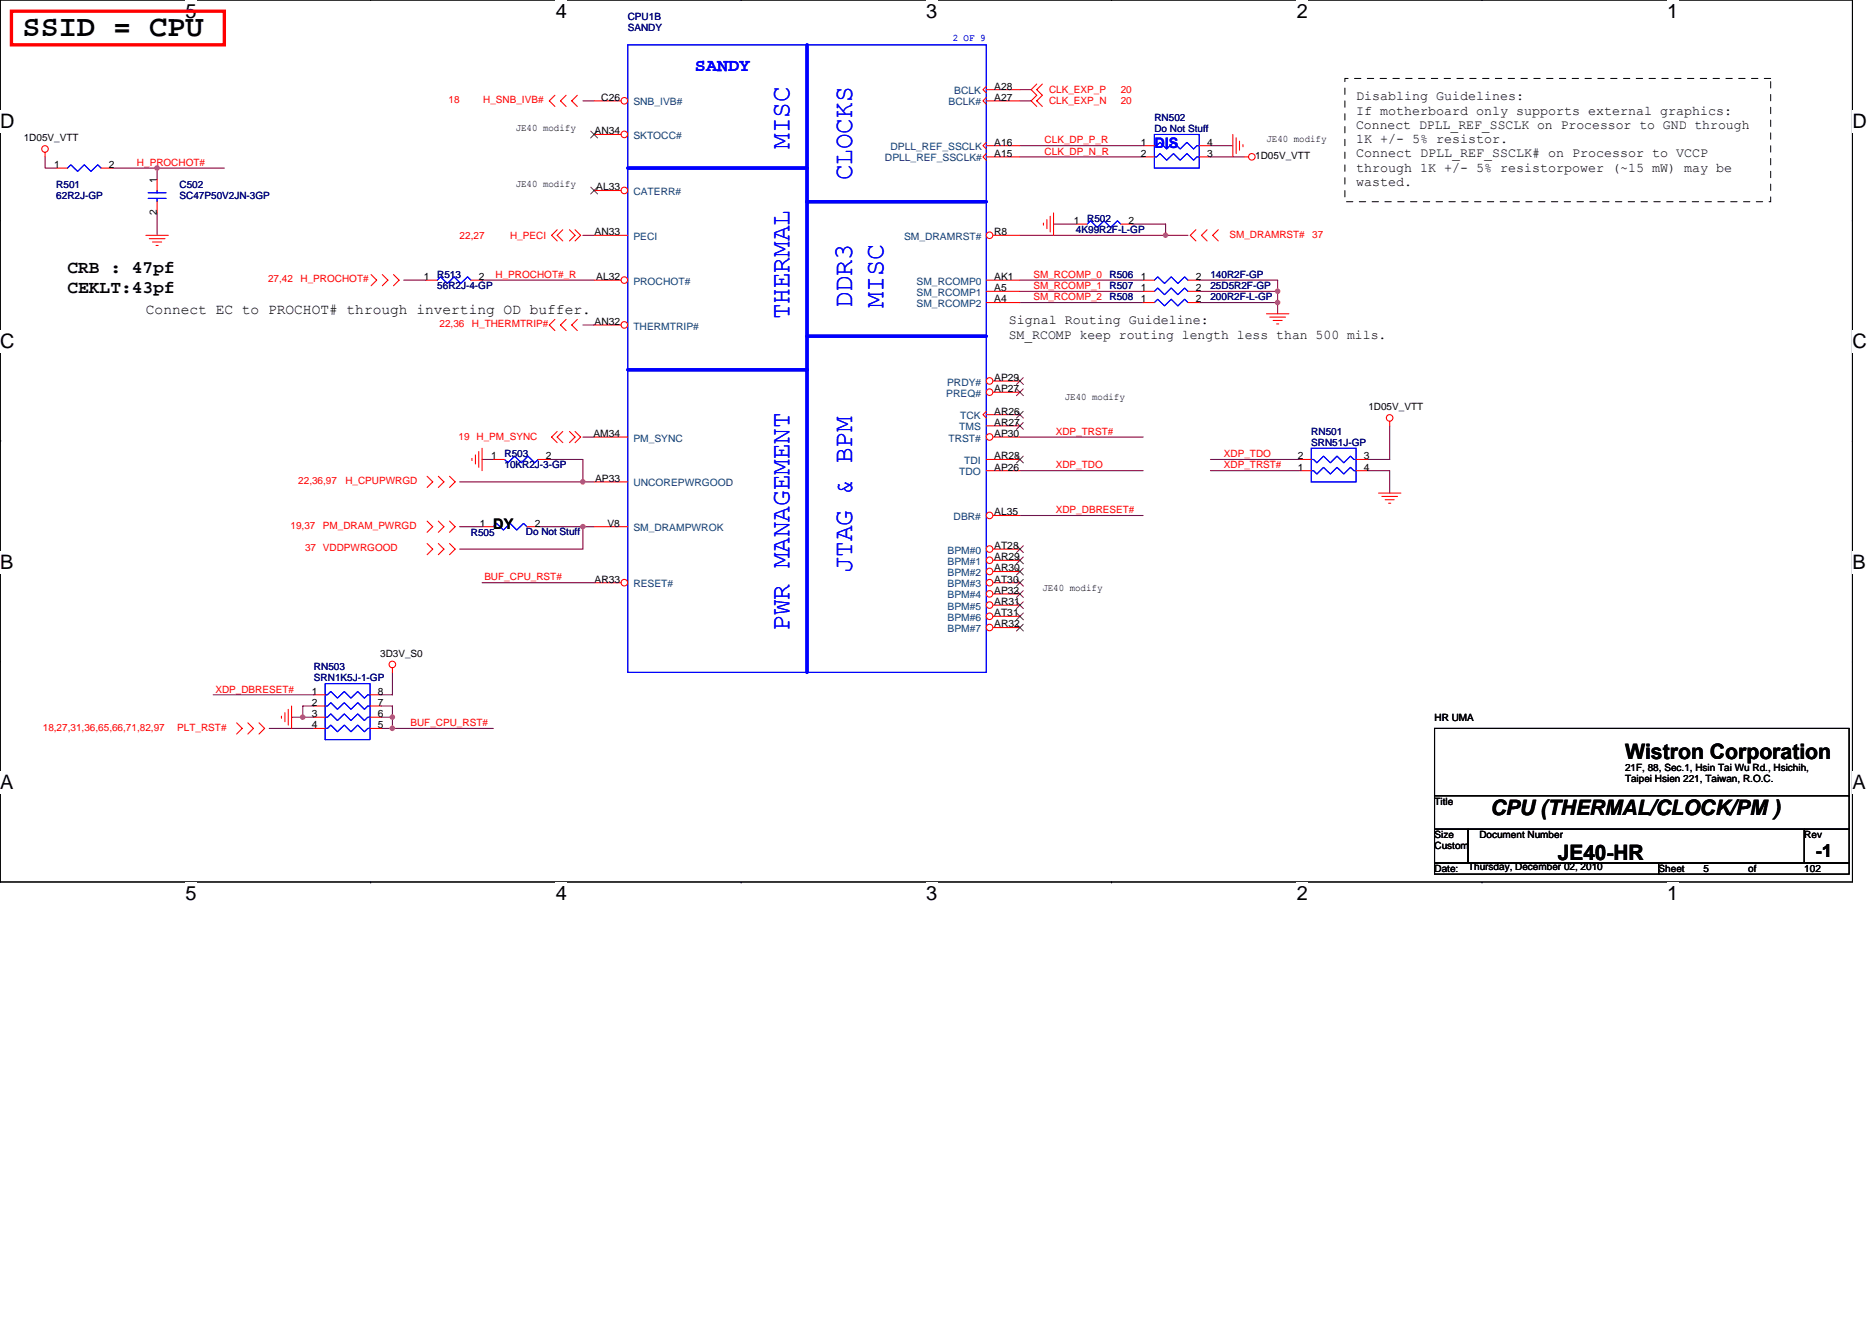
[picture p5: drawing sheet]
<svg xmlns="http://www.w3.org/2000/svg" width="297mm" height="210mm" viewBox="0 0 297 210" stroke-linecap="round" stroke-linejoin="round" font-family="sans-serif">
<path d="M0 0h293.9v139.9h-293.9z" fill="none" stroke="#000" stroke-width=".17"/>
<g fill="#fff">
<path d="M29.4 0h1.8v3.5h-1.8z"/>
<path d="M29.4 139.9h1.8v3.5h-1.8z"/>
</g>
<path d="M58.8 0h.1M58.8 139.9h.1" fill="none" stroke="#000" stroke-width=".17"/>
<g fill="#fff">
<path d="M88.2 0h1.8v3.5h-1.8z"/>
<path d="M88.2 139.9h1.8v3.5h-1.8z"/>
</g>
<path d="M117.6 0h.1M117.6 139.9h.1" fill="none" stroke="#000" stroke-width=".17"/>
<g fill="#fff">
<path d="M147 0h1.7v3.5h-1.7z"/>
<path d="M147 139.9h1.7v3.5h-1.7z"/>
</g>
<path d="M176.4 0h.1M176.4 139.9h.1" fill="none" stroke="#000" stroke-width=".17"/>
<g fill="#fff">
<path d="M205.8 0h1.7v3.5h-1.7z"/>
<path d="M205.8 139.9h1.7v3.5h-1.7z"/>
</g>
<path d="M235.2 0h.1M235.2 139.9h.1" fill="none" stroke="#000" stroke-width=".17"/>
<g fill="#fff">
<path d="M264.5 0h1.8v3.5h-1.8z"/>
<path d="M264.5 139.9h1.8v3.5h-1.8z"/>
<path d="M0 17.5h2.3v3.5h-2.3z"/>
<path d="M293.9 17.5h2.3v3.5h-2.3z"/>
<path d="M0 52.5h2.3v3.5h-2.3z"/>
<path d="M293.9 52.5h2.3v3.5h-2.3z"/>
</g>
<path d="M0 35h.1M293.9 35h.1" fill="none" stroke="#000" stroke-width=".17"/>
<g fill="#fff">
<path d="M0 87.4h2.1v3.6h-2.1z"/>
<path d="M293.9 87.4h2.1v3.6h-2.1z"/>
</g>
<path d="M0 70h.1M293.9 70h.1" fill="none" stroke="#000" stroke-width=".17"/>
<path d="M0 70h.1" fill="none" stroke="#000" stroke-width=".16"/>
<g fill="#fff">
<path d="M0 122.4h2.2v3.5h-2.2z"/>
<path d="M293.9 122.4h2.2v3.5h-2.2z"/>
</g>
<path d="M0 104.9h.1M227.6 115.6h65.8v10.6h-65.8zM293.9 104.9h.1M227.6 126.2h65.8v5.4h-65.8zM227.6 131.6h5.4v5.3h-5.4zM227.6 136.9h35.6v1.8h-35.6zM233 131.6h53.3v5.3h-53.3zM263.2 136.9h30.2v1.8h-30.2zM286.3 131.6h7.1v5.3h-7.1z" fill="none" stroke="#000" stroke-width=".17"/>
<g fill="none" stroke="#800040" stroke-width=".17">
<path d="M92.5 16h1.8M161.8 16h1.8M161.8 14.2h1.8M7.2 24.9v1.8h1.7M17.8 26.7h17.8M24.9 26.7v1.7M24.9 33.8v3.5M92.5 37.3h1.8M161.8 23.1h19.6M161.8 24.9h19.6M161.8 37.3h26.7M167.2 35.6h3.5"/>
<path d="M179.6 35.6h5.4v1.7M192.1 23.1h3.5M192.1 24.9h5.3M64 44.4h3.6M76.5 44.4h17.8M92.5 51.6h1.8M161.8 44.4h19.6M161.8 46.2h19.6M161.8 48h19.6M190.3 48h12.4v1.8M190.3 44.4h12.4v3.6M190.3 46.2h12.4"/>
<path d="M72.9 76.5h21.4M76.5 72.9h1.8M87.2 72.9h5.3v3.6M92.5 69.3h1.8M161.8 69.3h19.6M161.8 74.7h19.6M192.1 74.7h14.2M192.1 72.9h14.2M217 74.7h3.5v3.5M220.5 67.6v5.3h-3.5M72.9 83.6h3.6M76.5 92.5h17.8"/>
<path d="M85.4 83.6h7.1v3.5h-19.6M92.5 83.6h1.8M161.8 81.8h19.6M33.8 110.2h16M42.7 115.6h7.1M46.3 113.8h3.5M49.8 112h-1.8v1.8M60.5 115.6h17.8M60.5 112h1.8v3.6M60.5 113.8h1.8M62.3 106.7v3.5h-1.8"/>
</g>
<g fill="#f0f" stroke="#f0f" stroke-width=".17">
<circle cx="92.5" cy="83.6" r=".35"/>
<circle cx="24.9" cy="26.7" r=".35"/>
<circle cx="202.7" cy="48" r=".35"/>
<circle cx="202.7" cy="46.2" r=".35"/>
<circle cx="184.9" cy="37.3" r=".35"/>
<circle cx="92.5" cy="76.4" r=".35"/>
<circle cx="62.3" cy="113.8" r=".35"/>
<circle cx="62.3" cy="115.6" r=".35"/>
<circle cx="48" cy="113.8" r=".35"/>
</g>
<g fill="none" stroke="#f00" stroke-width=".17">
<path d="M88.1 15.1l-.9 .9 .9 .9M89.8 15.1l-.9 .9 .9 .9M91.6 15.1l-.9 .9 .9 .9M164.5 13.3l-.9 .9 .9 .9-.9 .9 .9 .9M165.4 13.3l-.9 .9 .9 .9-.9 .9 .9 .9M7.2 24.2v.7M8.9 26.7h1.8M16 26.7h1.8M23.2 37.3h3.5M23.7 37.9h2.5M24.2 38.4h1.5M24.8 38.9h.3"/>
<path d="M24.9 28.4v1.8M24.9 32v1.8M88.4 36.4l-.9 .9 .9 .9M89.3 36.4l-.9 .9 .9 .9M90.4 36.4l.8 .9-.8 .9M91.2 36.4l.9 .9-.9 .9M165.6 35.4v.3M166.1 34.8v1.5M166.6 34.3v2.5M167.2 33.8v3.5M170.7 35.6h1.8M177.8 35.6h1.8"/>
<path d="M189.8 36.4l-.9 .9 .9 .9M191.5 36.4l-.9 .9 .9 .9M193.3 36.4l-.9 .9 .9 .9M195.6 21.3v3.6M196.1 21.9v2.5M196.7 22.4v1.4M197.2 22.9v.4M197.4 24.9h.7M58.9 43.6l.9 .8-.9 .9M60.7 43.6l.8 .8-.8 .9M62.4 43.6l.9 .8-.9 .9M88.1 50.7l-.9 .9 .9 .9"/>
<path d="M89.8 50.7l-.9 .9 .9 .9M91.6 50.7l-.9 .9 .9 .9M156.5 46.2h5.3M156.5 48h5.3M181.4 44.4h1.8M181.4 46.2h1.8M181.4 48h1.8M188.5 44.4h1.8M188.5 46.2h1.8M188.5 48h1.8M201 49.8h3.5M201.5 50.3h2.5"/>
<path d="M202 50.8h1.5M202.6 51.4h.3M67.8 75.6l.9 .9-.9 .8M69.6 75.6l.8 .9-.8 .8M71.3 75.6l.9 .9-.9 .8M74.9 72.7v.4M75.4 72.2v1.4M76 71.6v2.5M76.5 71.1v3.6M78.3 72.9h1.7M85.4 72.9h1.8M88.4 68.5l-.9 .8 .9 .9"/>
<path d="M89.3 68.5l-.9 .8 .9 .9M90.4 68.5l.8 .8-.8 .9M91.2 68.5l.9 .8-.9 .9M206.3 72.9h1.8M206.3 74.7h1.8M215.2 72.9h1.8M215.2 74.7h1.8M218.7 78.2h3.6M219.3 78.8h2.5M219.8 79.3h1.4M220.3 79.8h.4M220.5 66.8v.8"/>
<path d="M67.8 82.7l.9 .9-.9 .9M67.8 86.2l.9 .9-.9 .9M69.6 82.7l.8 .9-.8 .9M69.6 86.2l.8 .9-.8 .9M71.3 82.7l.9 .9-.9 .9M71.3 86.2l.9 .9-.9 .9M76.5 83.6h1.8M83.6 83.6h1.8M37.5 114.7l.9 .9-.9 .9M39.3 114.7l.9 .9-.9 .9M41.1 114.7l.9 .9-.9 .9M44.7 113.6v.4"/>
<path d="M45.2 113.1v1.4M45.7 112.5v2.5M46.3 112v3.6M49.8 110.2h1.8M49.8 112h1.8M49.8 113.8h1.8M49.8 115.6h1.8M58.7 110.2h1.8M58.7 112h1.8M58.7 113.8h1.8M58.7 115.6h1.8M62.3 106v.7"/>
<circle cx="7.1" cy="23.6" r=".52"/>
<circle cx="198.6" cy="24.9" r=".52"/>
<circle cx="220.5" cy="66.3" r=".52"/>
<circle cx="62.3" cy="105.4" r=".52"/>
</g>
<path d="M1.8 1.8h33.8v5.3h-33.8z" fill="none" stroke="#f00" stroke-width=".53"/>
<path d="M213.4 12.4h67.6v19.6h-67.6z" fill="none" stroke="#000" stroke-width=".16" stroke-dasharray="1 1 1 1 1 1 1 1"/>
<g fill="none" stroke="#00f" stroke-width=".17">
<path d="M99.6 7.1h56.9v99.6h-56.9zM10.7 26.7l.5-.6 1.1 1.1 1.1-1.1 1 1.1 1.1-1.1 .5 .6M23.5 30.6h2.8M23.5 31.5h2.8M24.9 30.2v.4M24.9 31.5v.5M172.5 35.6l.5-.6 1.1 1.1 1.1-1.1 1 1.1 1.1-1.1 .5 .6M183.2 44.4l.5-.5 1.1 1.1 1-1.1 1.1 1.1 1.1-1.1 .5 .5M183.2 46.2l.5-.5 1.1 1.1 1-1.1 1.1 1.1 1.1-1.1 .5 .5M183.2 48l.5-.5 1.1 1 1-1 1.1 1 1.1-1 .5 .5M80 72.9l.6 .5 1.1-1 1 1 1.1-1 1.1 1 .5-.5M208.1 71.1h7.1v5.4h-7.1z"/>
<path d="M208.1 74.7h.3l.6 .5 1-1.1 1.1 1.1 1-1.1 1.1 1.1 1.1-1.1 .5 .6h.4M208.1 72.9h.3l.6 .5 1-1 1.1 1 1-1 1.1 1 1.1-1 .5 .5h.4M78.3 83.6l.5-.6 1.1 1.1 1-1.1 1.1 1.1 1.1-1.1 .5 .6M51.6 110.2h.4l.5-.5 1 1.1 1.1-1.1 1.1 1.1 1.1-1.1 1 1.1 .6-.6h.3M51.6 112h.4l.5-.5 1 1 1.1-1 1.1 1 1.1-1 1 1 .6-.5h.3M51.6 113.8h.4l.5-.5 1 1 1.1-1 1.1 1 1.1-1 1 1 .6-.5h.3M51.6 115.6h.4l.5-.6 1 1.1 1.1-1.1 1.1 1.1 1.1-1.1 1 1.1 .6-.5h.3M51.6 108.5h7.1v8.8h-7.1z"/>
</g>
<path d="M128.1 7.1v99.6M99.6 26.7h28.5M128.1 32h28.4M99.6 58.7h28.5M128.1 53.3h28.4" fill="none" stroke="#00f" stroke-width=".53"/>
<circle cx="157" cy="37.3" r=".52" fill="#fff" stroke="#f00" stroke-width=".17"/>
<path d="M156.5 15.5l-.5 .5 .5 .5M156.5 13.7l-.5 .5 .5 .6M156.5 16h5.3M156.5 14.2h5.3M156.5 24.4l-.5 .5 .5 .5M156.5 22.6l-.5 .5 .5 .5M156.5 24.9h5.3M156.5 23.1h5.3M157.6 37.3h4.2M156.5 44.4h5.3" fill="none" stroke="#f00" stroke-width=".17"/>
<circle cx="99.1" cy="30.2" r=".52" fill="#fff" stroke="#f00" stroke-width=".17"/>
<path d="M94.3 30.2h4.2M94.3 37.3h5.3" fill="none" stroke="#f00" stroke-width=".17"/>
<path d="M93.7 29.7l1.1 1.1M94.8 29.7l-1.1 1.1" fill="none" stroke="#804000" stroke-width=".16"/>
<circle cx="99.1" cy="44.4" r=".52" fill="#fff" stroke="#f00" stroke-width=".17"/>
<path d="M94.3 44.4h4.2" fill="none" stroke="#f00" stroke-width=".17"/>
<circle cx="99.1" cy="51.6" r=".52" fill="#fff" stroke="#f00" stroke-width=".17"/>
<path d="M94.3 51.6h4.2M94.3 83.6h5.3" fill="none" stroke="#f00" stroke-width=".17"/>
<circle cx="99.1" cy="92.4" r=".52" fill="#fff" stroke="#f00" stroke-width=".17"/>
<path d="M94.3 92.5h4.2" fill="none" stroke="#f00" stroke-width=".17"/>
<circle cx="157" cy="60.4" r=".52" fill="#fff" stroke="#f00" stroke-width=".17"/>
<path d="M157.6 60.5h4.2" fill="none" stroke="#f00" stroke-width=".17"/>
<path d="M161.3 59.9l1.1 1.1M162.4 59.9l-1.1 1.1" fill="none" stroke="#804000" stroke-width=".16"/>
<circle cx="157" cy="62.2" r=".52" fill="#fff" stroke="#f00" stroke-width=".17"/>
<path d="M156.5 65.3l-.5 .5 .5 .5M156.5 65.8h5.3M156.5 67.6h5.3M157.6 62.2h4.2" fill="none" stroke="#f00" stroke-width=".17"/>
<path d="M161.3 61.7l1.1 1.1M161.3 65.3l1.1 1M161.3 67l1.1 1.1M162.4 61.7l-1.1 1.1M162.4 65.3l-1.1 1M162.4 67l-1.1 1.1" fill="none" stroke="#804000" stroke-width=".16"/>
<circle cx="157" cy="69.3" r=".52" fill="#fff" stroke="#f00" stroke-width=".17"/>
<path d="M156.5 72.9h5.3M156.5 74.7h5.3M157.6 69.3h4.2" fill="none" stroke="#f00" stroke-width=".17"/>
<path d="M161.3 72.4l1.1 1M162.4 72.4l-1.1 1" fill="none" stroke="#804000" stroke-width=".16"/>
<circle cx="157" cy="81.8" r=".52" fill="#fff" stroke="#f00" stroke-width=".17"/>
<path d="M157.6 81.8h4.2" fill="none" stroke="#f00" stroke-width=".17"/>
<circle cx="157" cy="87.1" r=".52" fill="#fff" stroke="#f00" stroke-width=".17"/>
<path d="M157.6 87.1h4.2" fill="none" stroke="#f00" stroke-width=".17"/>
<path d="M161.3 86.6l1.1 1.1M162.4 86.6l-1.1 1.1" fill="none" stroke="#804000" stroke-width=".16"/>
<circle cx="157" cy="88.9" r=".52" fill="#fff" stroke="#f00" stroke-width=".17"/>
<path d="M157.6 88.9h4.2" fill="none" stroke="#f00" stroke-width=".17"/>
<path d="M161.3 88.4l1.1 1.1M162.4 88.4l-1.1 1.1" fill="none" stroke="#804000" stroke-width=".16"/>
<circle cx="157" cy="90.7" r=".52" fill="#fff" stroke="#f00" stroke-width=".17"/>
<path d="M157.6 90.7h4.2" fill="none" stroke="#f00" stroke-width=".17"/>
<path d="M161.3 90.1l1.1 1.1M162.4 90.1l-1.1 1.1" fill="none" stroke="#804000" stroke-width=".16"/>
<circle cx="157" cy="92.4" r=".52" fill="#fff" stroke="#f00" stroke-width=".17"/>
<path d="M157.6 92.5h4.2" fill="none" stroke="#f00" stroke-width=".17"/>
<path d="M161.3 91.9l1.1 1.1M162.4 91.9l-1.1 1.1" fill="none" stroke="#804000" stroke-width=".16"/>
<circle cx="157" cy="94.2" r=".52" fill="#fff" stroke="#f00" stroke-width=".17"/>
<path d="M157.6 94.2h4.2" fill="none" stroke="#f00" stroke-width=".17"/>
<path d="M161.3 93.7l1.1 1.1M162.4 93.7l-1.1 1.1" fill="none" stroke="#804000" stroke-width=".16"/>
<circle cx="157" cy="96" r=".52" fill="#fff" stroke="#f00" stroke-width=".17"/>
<path d="M157.6 96h4.2" fill="none" stroke="#f00" stroke-width=".17"/>
<path d="M161.3 95.5l1.1 1.1M162.4 95.5l-1.1 1.1" fill="none" stroke="#804000" stroke-width=".16"/>
<circle cx="157" cy="97.8" r=".52" fill="#fff" stroke="#f00" stroke-width=".17"/>
<path d="M157.6 97.8h4.2" fill="none" stroke="#f00" stroke-width=".17"/>
<path d="M161.3 97.3l1.1 1M162.4 97.3l-1.1 1" fill="none" stroke="#804000" stroke-width=".16"/>
<circle cx="157" cy="99.6" r=".52" fill="#fff" stroke="#f00" stroke-width=".17"/>
<path d="M94.3 69.3h5.3M157.6 99.6h4.2" fill="none" stroke="#f00" stroke-width=".17"/>
<path d="M161.3 99l1.1 1.1M162.4 99l-1.1 1.1" fill="none" stroke="#804000" stroke-width=".16"/>
<circle cx="99.1" cy="21.3" r=".52" fill="#fff" stroke="#f00" stroke-width=".17"/>
<path d="M94.3 21.3h4.2" fill="none" stroke="#f00" stroke-width=".17"/>
<path d="M93.7 20.8l1.1 1.1M94.8 20.8l-1.1 1.1" fill="none" stroke="#804000" stroke-width=".16"/>
<circle cx="99.1" cy="16" r=".52" fill="#fff" stroke="#f00" stroke-width=".17"/>
<path d="M94.3 16h4.2M181.4 23.1h1.8M181.4 24.9h1.8M190.3 23.1h1.8M190.3 24.9h1.8M67.6 44.4h1.8M74.7 44.4h1.8M94.3 76.5h5.3" fill="none" stroke="#f00" stroke-width=".17"/>
<path d="M183.2 23.1h.3l.6-.5 1 1 1.1-1 1.1 1 1-1 1.1 1 .5-.5h.4M183.2 24.9h.3l.6-.5 1 1 1.1-1 1.1 1 1-1 1.1 1 .5-.5h.4M183.2 21.3h7.1v5.4h-7.1zM69.4 44.4l.5-.5 1.1 1.1 1-1.1 1.1 1.1 1.1-1.1 .5 .5" fill="none" stroke="#00f" stroke-width=".17"/>
<g fill="#f0f" stroke="#f0f" stroke-width=".17">
<circle cx="92.5" cy="83.6" r=".35"/>
<circle cx="24.9" cy="26.7" r=".35"/>
<circle cx="202.7" cy="48" r=".35"/>
<circle cx="202.7" cy="46.2" r=".35"/>
<circle cx="184.9" cy="37.3" r=".35"/>
<circle cx="92.5" cy="76.4" r=".35"/>
<circle cx="62.3" cy="113.8" r=".35"/>
<circle cx="62.3" cy="115.6" r=".35"/>
<circle cx="48" cy="113.8" r=".35"/>
</g>
<text font-size="4.8" x="3.6" y="5.8">SSID = CPU</text>
<g font-size="4.3" fill="#00f">
<text x="125.3" y="23.6" transform="rotate(-90 125.3 23.6)">MISC</text>
<text x="135.2" y="28.6" transform="rotate(-90 135.2 28.6)">CLOCKS</text>
<text x="125.3" y="50.7" transform="rotate(-90 125.3 50.7)">THERMAL</text>
<text x="135.2" y="48.9" transform="rotate(-90 135.2 48.9)">DDR3</text>
<text x="140.2" y="48.9" transform="rotate(-90 140.2 48.9)">MISC</text>
<text x="135.2" y="90.8" transform="rotate(-90 135.2 90.8)">JTAG &amp; BPM</text>
<text x="125.3" y="100.1" transform="rotate(-90 125.3 100.1)">PWR MANAGEMENT</text>
</g>
<g font-size="3.4">
<text x="257.8" y="120.5">Wistron Corporation</text>
<text x="236.5" y="129.3">CPU (THERMAL/CLOCK/PM )</text>
<text x="247.2" y="136.5">JE40-HR</text>
</g>
<g font-size="3.2">
<text x="29.4" y="2.8">5</text>
<text x="88.2" y="2.8">4</text>
<text x="147" y="2.8">3</text>
<text x="205.8" y="2.8">2</text>
<text x="264.5" y="2.8">1</text>
<text x="0" y="20.3">D</text>
<text x="293.9" y="20.3">D</text>
<text x="0" y="55.3">C</text>
<text x="293.9" y="55.3">C</text>
<text x="0" y="90.3">B</text>
<text x="293.9" y="90.3">B</text>
<text x="0" y="125.2">A</text>
<text x="293.9" y="125.2">A</text>
<text x="29.4" y="142.7">5</text>
<text x="88.2" y="142.7">4</text>
<text x="147" y="142.7">3</text>
<text x="205.8" y="142.7">2</text>
<text x="264.5" y="142.7">1</text>
</g>
<text font-size="2.8" fill="#00f" x="110.3" y="11.2">SANDY</text>
<g font-size="2.8">
<text x="10.7" y="43.2">CRB : 47pf</text>
<text x="10.7" y="46.4">CEKLT:43pf</text>
<text x="288.1" y="136">-1</text>
</g>
<text font-size="2.3" fill="#00f" x="183.2" y="23.5">DIS</text>
<g font-size="2.3">
<text x="23.2" y="49.8">Connect EC to PROCHOT# through inverting OD buffer.</text>
<text x="78.3" y="83.9">DY</text>
</g>
<g font-size="2.1">
<text x="215.2" y="15.9">Disabling Guidelines:</text>
<text x="215.2" y="18.2">If motherboard only supports external graphics:</text>
<text x="215.2" y="20.4">Connect DPLL_REF_SSCLK on Processor to GND through</text>
<text x="215.2" y="22.7">1K +/- 5% resistor.</text>
<text x="215.2" y="25">Connect DPLL_REF_SSCLK# on Processor to VCCP</text>
<text x="215.2" y="27.2">through 1K +/- 5% resistorpower (~15 mW) may be</text>
<text x="215.2" y="29.5">wasted.</text>
<text x="160.1" y="51.5">Signal Routing Guideline:</text>
<text x="160.1" y="53.7">SM_RCOMP keep routing length less than 500 mils.</text>
</g>
<g font-size="1.6" fill="#000080">
<text x="99.6" y="3.2">CPU1B</text>
<text x="99.6" y="5">SANDY</text>
<text x="183.2" y="19.2">RN502</text>
<text x="183.2" y="21">Do Not Stuff</text>
<text x="8.9" y="29.9">R501</text>
<text x="28.5" y="29.9">C502</text>
<text x="8.9" y="31.6">62R2J-GP</text>
<text x="28.5" y="31.6">SC47P50V2JN-3GP</text>
<text x="172.5" y="35.2">R502</text>
<text x="170.7" y="37">4K99R2F-L-GP</text>
<text x="69.4" y="44.1">R513</text>
<text x="69.4" y="45.9">56R2J-4-GP</text>
<text x="176.1" y="44.1">R506</text>
<text x="176.1" y="45.9">R507</text>
<text x="176.1" y="47.6">R508</text>
<text x="192.1" y="44.1">140R2F-GP</text>
<text x="192.1" y="45.9">25D5R2F-GP</text>
<text x="192.1" y="47.6">200R2F-L-GP</text>
<text x="208.1" y="69">RN501</text>
<text x="208.1" y="70.8">SRN51J-GP</text>
<text x="80" y="72.5">R503</text>
<text x="80" y="74.3">10KR2J-3-GP</text>
<text x="74.7" y="85">R505</text>
<text x="83.4" y="84.8">Do Not Stuff</text>
<text x="49.8" y="106.3">RN503</text>
<text x="49.8" y="108.1">SRN1K5J-1-GP</text>
</g>
<text font-size="1.6" fill="#00f" x="151.2" y="6.6">2 OF 9</text>
<g font-size="1.6" fill="#f00">
<text x="71.2" y="16.4">18</text>
<text x="76.7" y="16.4">H_SNB_IVB#</text>
<text x="166.5" y="14.8">CLK_EXP_P</text>
<text x="166.5" y="16.5">CLK_EXP_N</text>
<text x="177.8" y="16.5">20</text>
<text x="177.8" y="14.8">20</text>
<text x="165.8" y="22.8">CLK_DP_P_R</text>
<text x="21.7" y="26.3">H_PROCHOT#</text>
<text x="165.8" y="24.5">CLK_DP_N_R</text>
<text x="72.9" y="37.9">22,27</text>
<text x="80.9" y="37.9">H_PECI</text>
<text x="195.1" y="37.7">SM_DRAMRST#</text>
<text x="208.2" y="37.7">37</text>
<text x="42.5" y="44.8">27,42</text>
<text x="47.7" y="44.8">H_PROCHOT#</text>
<text x="78.6" y="44.1">H_PROCHOT#_R</text>
<text x="164" y="44.1">SM_RCOMP_0</text>
<text x="164" y="45.9">SM_RCOMP_1</text>
<text x="164" y="47.6">SM_RCOMP_2</text>
<text x="69.7" y="51.9">22,36</text>
<text x="74.9" y="51.9">H_THERMTRIP#</text>
<text x="72.8" y="69.9">19 H_PM_SYNC</text>
<text x="167.5" y="69">XDP_TRST#</text>
<text x="47.3" y="76.8">22,36,97</text>
<text x="54.8" y="76.8">H_CPUPWRGD</text>
<text x="167.5" y="74.3">XDP_TDO</text>
<text x="194.2" y="74.3">XDP_TRST#</text>
<text x="194.2" y="72.5">XDP_TDO</text>
<text x="46.1" y="83.9">19,37</text>
<text x="51.2" y="83.9">PM_DRAM_PWRGD</text>
<text x="167.5" y="81.4">XDP_DBRESET#</text>
<text x="48.4" y="87.5">37 VDDPWRGOOD</text>
<text x="76.9" y="92.1">BUF_CPU_RST#</text>
<text x="34.2" y="109.9">XDP_DBRESET#</text>
<text x="6.8" y="115.9">18,27,31,36,65,66,71,82,97</text>
<text x="28.1" y="115.9">PLT_RST#</text>
<text x="65.1" y="115.2">BUF_CPU_RST#</text>
</g>
<g font-size="1.6">
<text x="95.4" y="16">C26</text>
<text x="157.8" y="14.2">A28</text>
<text x="157.8" y="16">A27</text>
<text x="3.8" y="22.4">1D05V_VTT</text>
<text x="81.8" y="20.8">JE40 modify</text>
<text x="94.3" y="21.3">AN34</text>
<text x="157.8" y="23.1">A16</text>
<text x="181" y="23.1">1</text>
<text x="191.5" y="23.1">4</text>
<text x="201" y="22.6">JE40 modify</text>
<text x="8.6" y="26.6">1</text>
<text x="17.3" y="26.6">2</text>
<text x="24.9" y="29" transform="rotate(-90 24.9 29)">1</text>
<text x="81.8" y="29.7">JE40 modify</text>
<text x="157.8" y="24.9">A15</text>
<text x="181" y="24.9">2</text>
<text x="191.5" y="24.9">3</text>
<text x="199.2" y="25.3">1D05V_VTT</text>
<text x="24.9" y="34.2" transform="rotate(-90 24.9 34.2)">2</text>
<text x="94.6" y="30.2">AL33</text>
<text x="170.4" y="35.5">1</text>
<text x="179.1" y="35.5">2</text>
<text x="94.3" y="37.3">AN33</text>
<text x="157.8" y="37.3">R8</text>
<text x="67.2" y="44.4">1</text>
<text x="76" y="44.4">2</text>
<text x="94.6" y="44.4">AL32</text>
<text x="157.8" y="46.2">A5</text>
<text x="157.8" y="48">A4</text>
<text x="157.8" y="44.4">AK1</text>
<text x="181" y="44.4">1</text>
<text x="181" y="46.2">1</text>
<text x="181" y="48">1</text>
<text x="189.8" y="44.4">2</text>
<text x="189.8" y="46.2">2</text>
<text x="189.8" y="48">2</text>
<text x="94.3" y="51.5">AN32</text>
<text x="157.8" y="60.4">AP29</text>
<text x="157.8" y="62.2">AP27</text>
<text x="157.8" y="65.8">AR26</text>
<text x="168.9" y="63.5">JE40 modify</text>
<text x="217.1" y="65.1">1D05V_VTT</text>
<text x="94.2" y="69.3">AM34</text>
<text x="157.8" y="69.3">AP30</text>
<text x="157.8" y="67.5">AR27</text>
<text x="77.9" y="72.9">1</text>
<text x="86.6" y="72.9">2</text>
<text x="94.4" y="76.4">AP33</text>
<text x="157.8" y="72.9">AR28</text>
<text x="157.8" y="74.7">AP26</text>
<text x="205.9" y="74.7">1</text>
<text x="205.9" y="72.9">2</text>
<text x="216.4" y="72.9">3</text>
<text x="216.4" y="74.7">4</text>
<text x="76.1" y="83.5">1</text>
<text x="84.9" y="83.5">2</text>
<text x="96.4" y="83.5">V8</text>
<text x="157.8" y="81.8">AL35</text>
<text x="157.8" y="87.1">AT28</text>
<text x="157.8" y="88.9">AR29</text>
<text x="94.3" y="92.4">AR33</text>
<text x="157.8" y="90.7">AR30</text>
<text x="157.8" y="92.4">AT30</text>
<text x="157.8" y="94.2">AP32</text>
<text x="157.8" y="96">AR31</text>
<text x="165.4" y="93.7">JE40 modify</text>
<text x="157.8" y="97.8">AT31</text>
<text x="157.8" y="99.5">AR32</text>
<text x="60.3" y="104.2">3D3V_S0</text>
<text x="49.5" y="110.2">1</text>
<text x="49.5" y="112">2</text>
<text x="49.5" y="113.8">3</text>
<text x="60" y="113.8">6</text>
<text x="60" y="112">7</text>
<text x="60" y="110.2">8</text>
<text x="49.5" y="115.5">4</text>
<text x="60" y="115.5">5</text>
<text x="227.6" y="114.3">HR UMA</text>
<text x="257.8" y="122.3">21F, 88, Sec.1, Hsin Tai Wu Rd., Hsichih,</text>
<text x="257.8" y="124.1">Taipei Hsien 221, Taiwan, R.O.C.</text>
<text x="227.6" y="127.7">Title</text>
<text x="227.6" y="134.8">Custom</text>
<text x="227.6" y="133">Size</text>
<text x="233" y="138">Thursday, December 02, 2010</text>
<text x="234.7" y="133">Document Number</text>
<text x="286.3" y="133">Rev</text>
<text x="227.6" y="138.3">Date:</text>
<text x="263.2" y="138.3">Sheet</text>
<text x="270.3" y="138.3">5</text>
<text x="277.4" y="138.3">of</text>
<text x="286.3" y="138.3">102</text>
</g>
<g font-size="1.6" fill="#004080">
<text x="100.5" y="16.7">SNB_IVB#</text>
<text x="150.5" y="16.7">BCLK#</text>
<text x="151.4" y="14.9">BCLK</text>
<text x="100.5" y="22.1">SKTOCC#</text>
<text x="141.3" y="23.8">DPLL_REF_SSCLK</text>
<text x="140.4" y="25.6">DPLL_REF_SSCLK#</text>
<text x="100.5" y="30.9">CATERR#</text>
<text x="100.5" y="38.1">PECI</text>
<text x="143.4" y="38.1">SM_DRAMRST#</text>
<text x="100.5" y="45.2">PROCHOT#</text>
<text x="145.4" y="46.9">SM_RCOMP1</text>
<text x="145.4" y="45.2">SM_RCOMP0</text>
<text x="100.5" y="52.3">THERMTRIP#</text>
<text x="145.4" y="48.7">SM_RCOMP2</text>
<text x="150.2" y="62.9">PREQ#</text>
<text x="150.3" y="61.2">PRDY#</text>
<text x="100.5" y="70.1">PM_SYNC</text>
<text x="150.5" y="70.1">TRST#</text>
<text x="152.2" y="68.3">TMS</text>
<text x="152.4" y="66.5">TCK</text>
<text x="100.5" y="77.2">UNCOREPWRGOOD</text>
<text x="152.2" y="75.4">TDO</text>
<text x="153" y="73.6">TDI</text>
<text x="151.3" y="82.5">DBR#</text>
<text x="100.5" y="84.3">SM_DRAMPWROK</text>
<text x="150.3" y="87.8">BPM#0</text>
<text x="150.3" y="89.6">BPM#1</text>
<text x="100.5" y="93.2">RESET#</text>
<text x="150.3" y="91.4">BPM#2</text>
<text x="150.3" y="93.2">BPM#3</text>
<text x="150.3" y="95">BPM#4</text>
<text x="150.3" y="96.7">BPM#5</text>
<text x="150.3" y="98.5">BPM#6</text>
<text x="150.3" y="100.3">BPM#7</text>
</g>
</svg>
